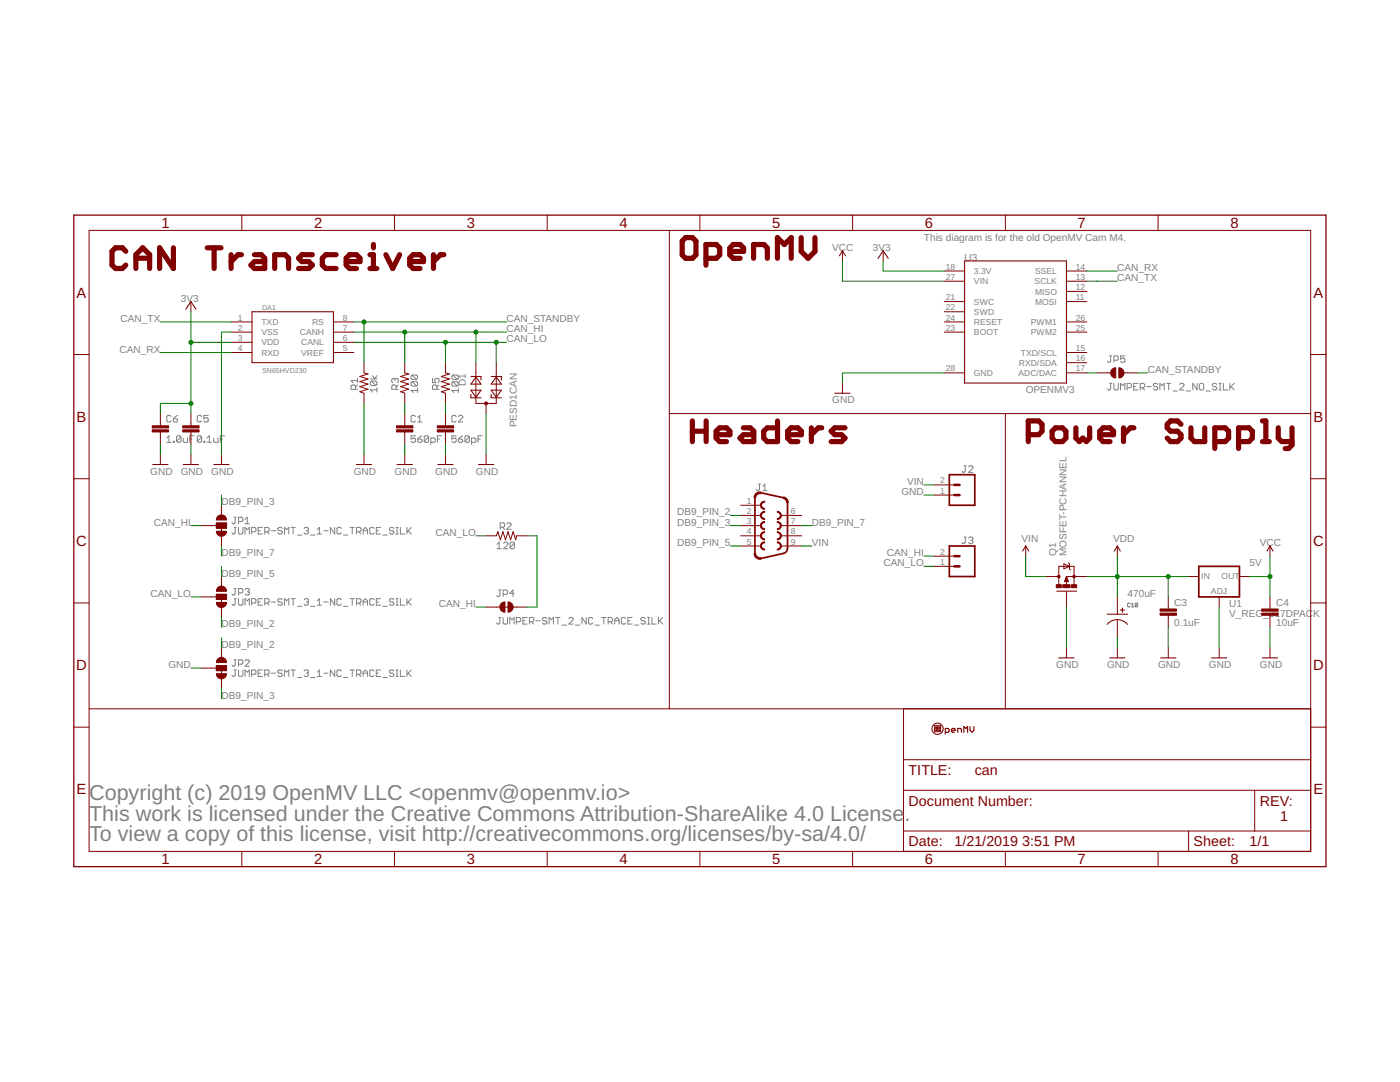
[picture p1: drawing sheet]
<svg xmlns="http://www.w3.org/2000/svg" width="279mm" height="216mm" viewBox="0 0 279 216" stroke-linecap="round" stroke-linejoin="round" font-family="sans-serif">
<g fill="none" stroke="#808080" stroke-width=".2">
<path d="M70.9 77.7v-.7l-.2-.2h-.4l-.2 .2v.7h1.3M71.4 76.8l-.5 .5M71.4 75.9h-1.3l.4 .5M71.4 75.5v.9M73.9 75.6h1.3M74.1 76.1h.9l.2 .2v.4l-.2 .2M74.1 76.1l-.2 .2v.4l.2 .2h.9M74.1 76.1l.9 .8M74.4 75l.4 .6 .4-.6M75.2 77.8h-1.3l.5 .4M75.2 77.4v.8M78.8 75.7l-.2-.2h-.2l-.2 .2v.5l.2 .2"/>
<path d="M78.8 75.7l.3-.2h.2l.2 .2v.5l-.2 .2M78.8 75.7v.2M79.1 77.7v-.7l-.3-.2h-.4l-.2 .2v.7h1.3M79.5 76.8l-.4 .5M82.3 74.8l-.3 .3v.4l.3 .2h.8M82.3 76.2l-.3 .2v.4l.3 .2h.8M82.3 74.8h.8l.2 .3v.4l-.2 .2M82.3 76.2h.8l.2 .2v.4l-.2 .2M82.3 76.2l.8 .8M82.3 74.8l.8 .9M83.3 77.9h-1.3l.5 .4M83.3 77.5v.8"/>
<path d="M86.3 75.5v.9h.7l-.3-.5 .3-.4h.4l.2 .2v.5l-.2 .2M87.2 77.7v-.7l-.2-.2h-.5l-.2 .2v.7h1.3M87.6 76.8l-.4 .5M90.4 74.8l-.2 .3v.4l.2 .2h.8M90.4 76.2l-.2 .2v.4l.2 .2h.8M90.4 76.2h.8l.3 .2v.4l-.3 .2M90.4 74.8h.8l.3 .3v.4l-.3 .2M90.4 76.2l.8 .8M90.4 74.8l.8 .9M91.5 77.9h-1.3l.4 .4M91.5 77.5v.8M221.4 76.5h.5"/>
<path d="M221.4 71h.5M221.7 76.5v1.1l-.3 .2h-.2l-.2-.2M221.7 71v1.1l-.3 .2-.4-.2M222.3 76.5v1.1l.2 .2h.5l.2-.2v-1.1M222.3 71.9h.7l.2-.2v-.5l-.2-.2h-.7v1.3M223.6 77.8v-1.3l.5 .4 .4-.4v1.3M224.5 71h-.9v.7l.7-.3 .2 .3v.4l-.2 .2h-.4l-.3-.2M224.9 77.4h.7l.2-.2v-.5l-.2-.2h-.7v1.3M226.3 77.2h.4M227.1 76.5h-.8v1.3h.8M227.6 77.4h.6l.2-.2v-.5l-.2-.2h-.6v1.3M228 77.4l.4 .4"/>
<path d="M228.9 77.2h.8M231.1 76.7l-.3-.2h-.4l-.2 .2v.2l.2 .3h.4l.3 .2v.2l-.3 .2h-.4l-.2-.2M231.5 77.8v-1.3l.4 .4 .4-.4v1.3M232.8 76.5h.9M233.2 76.5v1.3M234.1 78h.9M235.4 76.7l.2-.2h.5l.2 .2v.2l-.9 .9h.9M236.7 78h.9M238.9 76.5v1.3l-.9-1.3v1.3M239.4 76.7l.2-.2h.4l.2 .2v.9l-.2 .2h-.4l-.2-.2zM240.7 78h.8M242.8 76.7l-.2-.2h-.4l-.2 .2v.2l.2 .3h.4l.2 .2-.2 .4h-.4l-.2-.2"/>
<path d="M243.3 77.8h.4M243.3 76.5h.4M243.5 76.5v1.3M244.2 76.5v1.3h.8M245.4 76.5v1.3M245.7 77.2l.6 .6M246.3 76.5l-.9 .9M33.3 88.3h.8M33.3 87.4l.4-.4v1.3M34.1 83.1l-.2-.2h-.4l-.2 .2v.9l.2 .2h.4l.2-.2M34.6 88.1h.2v.2h-.2zM34.6 83.5h.6l.3 .3v.2l-.3 .2h-.4l-.2-.2z"/>
<path d="M35.5 82.9l-.9 .6M36.1 87.2l-.2-.2h-.4l-.3 .2v.9M36.1 87.2v.9l-.2 .2h-.4l-.3-.2M36.1 87.2l-.9 .9M36.6 87.4v.7l.2 .2h.6v-.9M37.9 87.6h.4M38.7 87h-.8v1.3M40.2 87.2l-.2-.2h-.4l-.2 .2v.9M40.2 87.2v.9l-.2 .2h-.4l-.2-.2M40.2 83.1l-.2-.2h-.4l-.2 .2v.9l.2 .2h.4l.2-.2M40.2 87.2l-.8 .9M40.7 88.1h.2v.2h-.2z"/>
<path d="M41.3 88.3h.9M41.3 87.4l.5-.4v1.3M41.6 82.9h-.9v.6l.6-.2 .3 .2v.5l-.3 .2h-.4l-.2-.2M42.7 87.4v.7l.2 .2h.6v-.9M44 87.6h.4M44.8 87h-.8v1.3M82.9 87h-.9v.6l.7-.2 .2 .2v.5l-.2 .2h-.4l-.3-.2M82.9 83.1l-.2-.2h-.4l-.3 .2v.9l.3 .2h.4l.2-.2M83.4 87.6h.6l.2 .2v.3l-.2 .2h-.4l-.2-.2zM83.4 84.2h.8M83.4 83.3l.4-.4v1.3M84.2 87l-.8 .6"/>
<path d="M85.5 87.2l-.2-.2h-.4l-.2 .2v.9M85.5 87.2v.9l-.2 .2h-.4l-.2-.2M85.5 87.2l-.8 .9M86 88.3h.6l.2-.2v-.5l-.2-.2h-.6v1.3M87.3 87.6h.4M88.2 87h-.9v1.3M91 87h-.8v.6l.6-.2 .2 .2v.5l-.2 .2h-.4l-.2-.2M91 83.1l-.2-.2h-.4l-.2 .2v.9l.2 .2h.4l.2-.2M91.5 87.6h.6l.3 .2v.3l-.3 .2h-.4l-.2-.2zM91.5 83.1l.2-.2h.4l.3 .2v.2l-.9 .9h.9M92.4 87l-.9 .6M93.7 87.2l-.3-.2h-.4l-.2 .2v.9"/>
<path d="M93.7 87.2v.9l-.3 .2h-.4l-.2-.2M93.7 87.2l-.9 .9M94.1 88.3h.6l.3-.2v-.5l-.3-.2h-.6v1.3M95.4 87.6h.4M96.3 87h-.9v1.3M151.3 96.6h.5M151.6 96.6v1.1l-.3 .2h-.2l-.2-.2M152.2 97.9h.9M152.2 97l.5-.4v1.3M192.4 92.9h.4M192.6 92.9v1.1l-.2 .3-.4-.3M193.3 93.2l.2-.3h.5l.2 .3v.2l-.9 .9h.9"/>
<path d="M46.7 105.2h.5M46.7 119.5h.5M46.7 103.2h.5M46.7 117.4h.5M46.9 105.2v1.1l-.2 .3h-.2l-.2-.3M46.9 103.2v1.1l-.2 .2h-.2l-.2-.2M46.9 117.4v1.1l-.2 .2-.4-.2M46.9 119.5v1l-.2 .3-.4-.3M47.6 105.2v1.1l.2 .3h.4l.3-.3v-1.1M47.6 104.1h.6l.3-.2v-.5l-.3-.2h-.6v1.3M47.6 118.3h.6l.3-.2v-.5l-.3-.2h-.6v1.3M47.6 119.5v1l.2 .3h.4l.3-.3v-1"/>
<path d="M48.9 106.6v-1.4l.4 .5 .5-.5v1.4M48.9 117.6l.2-.2h.5l.2 .2-.2 .5M48.9 104.5h.9M48.9 103.7l.4-.5v1.3M49.3 118.1h.3M49.6 118.1l.2 .2-.2 .4h-.5l-.2-.2M50.2 106.1h.7l.2-.2v-.4l-.2-.3h-.7v1.4M51.5 105.9h.5M52.4 105.2h-.9v1.4h.9M52.4 119.5h-.9v1.3h.9M52.8 106.1h.7l.2-.2v-.4l-.2-.3h-.7v1.4M53.3 106.1l.4 .5"/>
<path d="M54.1 105.9h.9M56.3 105.5l-.2-.3h-.4l-.2 .3v.2l.2 .2h.4l.2 .2-.2 .5h-.4l-.2-.3M56.3 119.7l-.2-.2h-.4l-.2 .2 .2 .4h.4l.2 .2-.2 .5h-.4l-.2-.3M56.8 106.6v-1.4l.4 .5 .4-.5v1.4M58.1 105.2h.8M58.1 119.5h.8M58.5 105.2v1.4M58.5 119.5v1.3M59.4 106.8h.8M60.7 105.5l.2-.3h.4l.3 .3v.2l-.3 .2M60.7 119.7l.2-.2h.4l.3 .2-.3 .4M61.1 105.9h.2"/>
<path d="M61.3 105.9l.3 .2-.3 .5h-.4l-.2-.3M62 106.8h.9M63.3 106.6h.9M63.3 105.7l.4-.5v1.4M63.3 119.9l.4-.4v1.3M64.6 105.9h.9M66.8 105.2v1.4l-.9-1.4v1.4M66.8 119.5v1.3l-.9-1.3v1.3M68.1 105.5l-.2-.3h-.4l-.3 .3v.8l.3 .3h.4l.2-.3M68.1 119.7l-.2-.2h-.4l-.3 .2v.8l.3 .3h.4l.2-.3M68.5 106.8h.9M69.8 105.2h.9"/>
<path d="M69.8 119.5h.9M70.3 105.2v1.4M70.3 119.5v1.3M71.2 106.1h.6l.2-.2v-.4l-.2-.3h-.6v1.4M71.6 106.1l.4 .5M72.5 105.9h.8M72.5 106.6v-.9l.4-.5 .4 .5v.9M74.7 105.5l-.3-.3h-.4l-.2 .3v.8l.2 .3h.4l.3-.3M74.7 119.7l-.3-.2h-.4l-.2 .2v.8l.2 .3h.4l.3-.3M75.1 105.9h.4M76 105.2h-.9v1.4h.9M76 119.5h-.9v1.3h.9"/>
<path d="M76.4 106.8h.9M78.6 105.5l-.2-.3h-.5l-.2 .3v.2l.2 .2h.5l.2 .2-.2 .5h-.5l-.2-.3M78.6 119.7l-.2-.2h-.5l-.2 .2 .2 .4h.5l.2 .2v.2l-.2 .3h-.5l-.2-.3M79 106.6h.5M79 105.2h.5M79 119.5h.5M79.2 105.2v1.4M79.2 119.5v1.3M79.9 105.2v1.4h.9M79.9 119.5v1.3h.9M81.2 105.2v1.4M81.2 119.5v1.3"/>
<path d="M81.4 105.9l.7 .7M82.1 105.2l-.9 .9M82.1 119.5l-.9 .8M99.2 108.6l.4-.4v1.3M99.2 109.5h.9M99.5 117.7h.5M99.8 117.7v1.1l-.3 .2-.4-.2M99.8 105.2h.7l.2-.2v-.5l-.2-.2h-.7v1.3M100.3 105.2l.4 .4M100.4 118.6h.7l.2-.2v-.4l-.2-.3h-.7v1.3M100.5 108.4l.2-.2h.4l.2 .2v.2l-.8 .9h.8M101.1 104.5l.3-.2h.4l.2 .2v.3l-.9 .8h.9"/>
<path d="M102.6 118.4h-.9l.7-.7v1.3M102.7 108.4v.9l-.3 .2h-.4l-.2-.2M102.7 108.4l-.3-.2h-.4l-.2 .2v.9M102.7 108.4l-.9 .9M192.4 107.2h.4M192.6 107.2v1l-.2 .3h-.2l-.2-.3M193.3 107.4l.2-.2h.5l.2 .2v.2l-.2 .2M193.7 107.8h.3M194 107.8l.2 .2-.2 .5h-.5l-.2-.3M46.7 133.7h.5M46.7 131.7h.5M46.9 131.7v1l-.2 .2-.4-.2"/>
<path d="M46.9 133.7v1.1l-.2 .2-.4-.2M47.6 132.5h.6l.3-.2v-.4l-.3-.2h-.6v1.2M47.6 133.7v1.1l.2 .2h.4l.3-.2v-1.1M48.9 120.8v-1.3l.4 .4 .5-.4v1.3M48.9 135v-1.3l.4 .4 .5-.4v1.3M48.9 131.9l.2-.2h.5l.2 .2v.2l-.9 .8h.9M50.2 120.3h.7l.2-.2v-.4l-.2-.2h-.7v1.3M50.2 134.6h.7l.2-.3v-.4l-.2-.2h-.7v1.3M51.5 134.3h.5M51.5 120.1h.5M52.4 133.7h-.9v1.3h.9M52.8 120.3h.7l.2-.2v-.4l-.2-.2h-.7v1.3"/>
<path d="M52.8 134.6h.7l.2-.3v-.4l-.2-.2h-.7v1.3M53.3 134.6l.4 .4M53.3 120.3l.4 .5M54.1 134.3h.9M54.1 120.1h.9M56.3 133.9l-.2-.2h-.4l-.2 .2 .2 .4h.4l.2 .3-.2 .4h-.4l-.2-.2M56.8 120.8v-1.3l.4 .4 .4-.4v1.3M56.8 135v-1.3l.4 .4 .4-.4v1.3M58.1 133.7h.8M58.5 133.7v1.3M59.4 135.2h.8M59.4 121h.8"/>
<path d="M60.7 133.9l.2-.2h.4l.3 .2-.3 .4M61.1 134.3h.2M61.1 120.1h.2M61.3 120.1l.3 .2-.3 .5h-.4l-.2-.3M61.3 134.3l.3 .3-.3 .4h-.4l-.2-.2M62 135.2h.9M62 121h.9M63.3 134.1l.4-.4v1.3M63.3 135h.9M63.3 120.8h.9M64.6 134.3h.9M64.6 120.1h.9"/>
<path d="M66.8 133.7v1.3l-.9-1.3v1.3M68.1 133.9l-.2-.2h-.4l-.3 .2v.9l.3 .2h.4l.2-.2M68.5 135.2h.9M68.5 121h.9M69.8 133.7h.9M70.3 133.7v1.3M71.2 120.3h.6l.2-.2v-.4l-.2-.2h-.6v1.3M71.2 134.6h.6l.2-.3v-.4l-.2-.2h-.6v1.3M71.6 134.6l.4 .4M71.6 120.3l.4 .5M72.5 120.8v-.9l.4-.4 .4 .4v.9M72.5 135v-.9l.4-.4 .4 .4v.9"/>
<path d="M72.5 134.3h.8M72.5 120.1h.8M74.7 133.9l-.3-.2h-.4l-.2 .2v.9l.2 .2h.4l.3-.2M75.1 134.3h.4M75.1 120.1h.4M76 133.7h-.9v1.3h.9M76.4 135.2h.9M76.4 121h.9M78.6 133.9l-.2-.2h-.5l-.2 .2 .2 .4h.5l.2 .3v.2l-.2 .2h-.5l-.2-.2M79 135h.5M79 133.7h.5M79 120.8h.5"/>
<path d="M79.2 133.7v1.3M79.9 133.7v1.3h.9M81.2 133.7v1.3M81.4 134.3l.7 .7M81.4 120.1l.7 .7M82.1 133.7l-.9 .9M99.5 123.2h.5M99.8 123.2v1.1l-.3 .2-.4-.2M100.4 123.2v1.1l.2 .2h.5l.2-.2v-1.1M101.7 124.5v-1.3l.5 .5 .4-.5v1.3M103 124.1h.7l.2-.2v-.5l-.2-.2h-.7v1.3M104.4 123.9h.4"/>
<path d="M105.2 123.2h-.8v1.3h.8M105.7 124.1h.6l.2-.2v-.5l-.2-.2h-.6v1.3M106.1 124.1l.4 .4M107 123.9h.8M109.1 123.4l-.2-.2h-.4l-.2 .5 .2 .2h.4l.2 .2v.2l-.2 .2h-.4l-.2-.2M109.6 124.5v-1.3l.4 .5 .4-.5v1.3M110.9 123.2h.9M111.3 123.2v1.3M112.2 124.7h.9M113.5 123.4l.2-.2h.5l.2 .2v.3l-.9 .8h.9M114.8 124.7h.9M117 123.2v1.3l-.9-1.3v1.3"/>
<path d="M118.3 123.4l-.2-.2h-.4l-.2 .2v.9l.2 .2h.4l.2-.2M118.7 124.7h.9M120.1 123.2h.8M120.5 123.2v1.3M121.4 124.1h.6l.2-.2v-.5l-.2-.2h-.6v1.3M121.8 124.1l.4 .4M122.7 123.9h.8M122.7 124.5v-.8l.4-.5 .4 .5v.8M124.9 123.4l-.2-.2h-.5l-.2 .2v.9l.2 .2h.5l.2-.2M125.3 123.9h.4M126.2 123.2h-.9v1.3h.9M126.6 124.7h.9"/>
<path d="M128.8 123.4l-.2-.2h-.5l-.2 .5 .2 .2h.5l.2 .2v.2l-.2 .2h-.5l-.2-.2M129.2 124.5h.5M129.2 123.2h.5M129.5 123.2v1.3M130.1 123.2v1.3h.9M131.4 123.2v1.3M131.6 123.9l.7 .6M132.3 123.2l-.9 .9M225.6 120.5l-.2-.1-.4 .1 .2 .6 .4-.1M225.8 121.1h.5M225.8 120.6l.2-.2v.7M227 120.5l-.1-.1-.4 .1v.5"/>
<path d="M227 120.5l-.1 .6-.4-.1M227 120.5l-.5 .5"/>
</g>
<g fill="none" stroke="#800000" stroke-width=".2">
<path d="M17.8 46h243.8v123.9h-243.8zM48.3 42.9v3.1M78.7 42.9v3.1M109.2 42.9v3.1M133.6 46v95.4M139.7 42.9v3.1M168.1 50v2.1M170.2 42.9v3.1M176.3 50v2.1M188.4 56.1h4.1M188.4 54.1h4.1M200.6 42.9v3.1"/>
<path d="M212.8 56.1h4.1M212.8 58.1h4.1M212.8 54.1h4.1M231.1 42.9v3.1M14.7 70.7h3.1M38.1 60.2v2M46.2 64.2h4.1M46.2 66.3h4.1M46.2 70.3h4.1M46.2 68.3h4.1M66.5 64.2h4.1M66.5 66.3h4.1"/>
<path d="M66.5 70.3h4.1M66.5 68.3h4.1M72.6 72.4v2l.8 .2-1.6 .5 1.6 .5-1.6 .5 1.6 .5-1.6 .6 1.6 .5-1.6 .5 .8 .3v2M80.8 72.4v2l.8 .2-1.7 .5 1.7 .5-1.7 .5 1.7 .5-1.7 .6 1.7 .5-1.7 .5 .9 .3v2M88.9 72.4v2l.8 .2-1.6 .5 1.6 .5-1.6 .5 1.6 .5-1.6 .6 1.6 .5-1.6 .5 .8 .3v2M95 72.4v8.1h4v-8.1M168.1 76.4v2.1M188.4 74.4h4.1M188.4 60.2h4.1M188.4 64.2h4.1M188.4 66.3h4.1M188.4 62.2h4.1"/>
<path d="M212.8 74.4h4.1M212.8 60.2h4.1M212.8 64.2h4.1M212.8 66.3h4.1M212.8 70.3h4.1M212.8 72.4h4.1M218.9 74.4h2.8M224.3 74.4h2.8M261.6 70.7h3M14.7 95.5h3.1M32 82.5v2.5M32 86.2v2.4"/>
<path d="M32 90.7v2M38.1 82.5v2.5M38.1 86.2v2.4M38.1 90.7v2M44.2 90.7v2M72.6 90.7v2M80.8 82.5v2.5M80.8 86.2v2.4M80.8 90.7v2M88.9 82.5v2.5M88.9 86.2v2.4M88.9 90.7v2"/>
<path d="M97 80.5v2M97 90.7v2M133.6 82.5h128M186.4 98.8h4.1M186.4 96.8h4.1M200.6 82.5v58.9M261.6 95.5h3M40.1 104.9h3.1M40.1 119.1h3.1M43.2 104.4h2v1h-2zM43.2 118.6h2v1h-2zM44.2 100.8v2"/>
<path d="M44.2 106.9v2M44.2 115v2.1M97 106.9h2l.4-.8 .5 1.6 .5-1.6 .5 1.6 .5-1.6 .5 1.6 .5-1.6 .5 1.6 .2-.8h2M147.8 100.8h4.1M147.8 102.8h4.1M147.8 104.9h4.1M147.8 106.9h4.1M147.8 108.9h4.1M155.9 102.8h4.1M155.9 104.9h4.1M155.9 106.9h4.1M155.9 108.9h4.1"/>
<path d="M186.4 113h4.1M186.4 111h4.1M204.7 108.9v2.1M208.8 115h2.5M211.3 116.6v-3.6h3.1v3.6M212.3 112.5l1.1 .5-1.1 .5zM212.8 115h4.1M212.8 115l.4 1.1h-.8zM212.8 116v.6M212.8 118.1v3M213.2 112.3l.2 .2v1l.2 .2M223 108.9v2.1"/>
<path d="M223 119.1v3.5M233.2 119.1v2.4M237.2 115h2M243.3 119.1v2M247.4 115h2M253.4 108.9v2.1M253.4 119.1v2.4M14.7 120.3h3.1M40.1 133.3h3.1M43.2 132.8h2v1h-2zM44.2 121.1v2.1M44.2 129.3v2"/>
<path d="M44.2 135.3v2.1M97 121.1h2.8M102.4 121.1h2.7M212.8 129.3v2M223 123.8v3.4M223 129.3v2M233.2 122.7v2.5M233.2 129.3v2M243.3 129.3v2M253.4 122.7v2.5M253.4 129.3v2M261.6 120.3h3"/>
<path d="M14.7 145.1h3.1M17.8 141.4h243.8M180.3 157.7h81.3M180.3 141.4v28.5M180.3 151.6h81.3M186.5 144.8h1.2v1.2h-1.2zM250.4 157.7v8.1M261.6 145.1h3M48.3 169.9v3M78.7 169.9v3M109.2 169.9v3M139.7 169.9v3"/>
<path d="M170.2 169.9v3M180.3 165.8h81.3M200.6 169.9v3M231.1 169.9v3M237.2 165.8v4.1"/>
</g>
<g fill="none" stroke="#800000" stroke-width="1">
<path d="M25.1 50.1l-.7-.7h-1.3l-.7 .7v2.8l.7 .7h1.3l.7-.7M27.1 51.5h2.8M27.1 53.6v-2.8l1.4-1.4 1.4 1.4v2.8M34.6 49.4v4.2l-2.7-4.2v4.2M41.4 49.4h2.7M42.7 49.4v4.2M46.1 50.8v2.8M48.2 50.8h-.7l-1.4 1.4M50.8 50.8h1.4l.6 .7v2.1h-2l-.7-.7 .7-.7h2M54.8 53.6v-2.8h2.1l.7 .7v2.1M62.3 50.8h-2l-.7 .7 .7 .7h1.3l.7 .7-.7 .7h-2M67.1 50.8h-2.1l-.7 .7v1.4l.7 .7h2.1"/>
<path d="M69.1 52.2h2.7v-.7l-.7-.7h-1.3l-.7 .7v1.4l.7 .7h1.3M73.8 53.6h1.4M73.8 50.8h.7v2.8M74.5 48.8v.6M77 50.8l1.4 2.8 1.4-2.8M81.8 52.2h2.7v-.7l-.7-.7h-1.4l-.6 .7v1.4l.6 .7h1.4M86.5 50.8v2.8M88.6 50.8h-.7l-1.4 1.4M136.8 47.4h1.4l.7 .7v2.8l-.7 .6h-1.4l-.7-.6v-2.8zM140.9 51.5h2.1l.6-.6v-1.4l-.6-.7h-2.1v4.1M145.6 50.2h2.8v-.7l-.7-.7h-1.4l-.7 .7v1.4l.7 .6h1.4M150.4 51.5v-2.7h2.1l.6 .7v2"/>
<path d="M155.2 51.5v-4.1l1.3 1.4 1.4-1.4v4.1M159.9 47.4v2.8l1.4 1.3 1.3-1.3v-2.8M138.2 84v4.1M138.2 86h2.7M140.9 84v4.1M142.9 86.7h2.8v-.7l-.7-.6h-1.4l-.7 .6v1.4l.7 .7h1.4M148.4 85.4h1.3l.7 .6v2.1h-2l-.7-.7 .7-.7h2M155.2 84v4.1h-2.1l-.7-.7v-1.4l.7-.6h2.1M157.2 86.7h2.7v-.7l-.7-.6h-1.3l-.7 .6v1.4l.7 .7h1.3M161.9 85.4v2.7M164 85.4h-.7l-1.4 1.3M168.6 85.4h-2l-.7 .6 .7 .7h1.4l.6 .7-.6 .7h-2.1"/>
<path d="M205.2 86.7h2.1l.7-.7v-1.3l-.7-.7h-2.1v4.1M210 86l.7-.6h1.3l.7 .6v1.4l-.7 .7h-1.3l-.7-.7zM214.7 85.4v2l.7 .7 .7-.7 .7 .7 .7-.7v-2M219.5 86.7h2.7v-.7l-.7-.6h-1.3l-.7 .6v1.4l.7 .7h1.3M224.2 85.4v2.7M226.3 85.4h-.7l-1.4 1.3M235.7 84.7l-.7-.7h-1.4l-.7 .7v.7l.7 .6h1.4l.7 .7v.7l-.7 .7h-1.4l-.7-.7M237.7 85.4v2l.7 .7h2v-2.7M242.4 88.1h2.1l.7-.7v-1.4l-.7-.6h-2.1v4.1M247.2 88.1h2.1l.6-.7v-1.4l-.6-.6h-2.1v4.1M251.9 88.1h1.4M251.9 84h.7v4.1"/>
<path d="M255.1 85.4v2l.7 .7h2.1M257.9 85.4v3.4l-.7 .7h-.7"/>
</g>
<path d="M14.7 42.9h249.9v130h-249.9zM212.8 115.7v.3h-.2l.2-.8 .2 .8" fill="none" stroke="#800000" stroke-width=".25"/>
<g fill="none" stroke="#800000" stroke-width=".21">
<path d="M167.5 51.1l.6-1.1 .6 1.1M175.2 51.6l1.1-1.6 1 1.6M192.5 52.1h20.3v24.3h-20.3zM37.1 61.7l1-1.5 1 1.5M50.3 62.2h16.2v10.2h-16.2zM94 77.9h2l-1 1.4zM94 78.7v.7h2M94 75.1h2v.7M95 75.2l1 1.4h-2zM98 77.9h2.1l-1.1 1.4zM98 78.7v.7h2.1M98 75.1h2.1v.7"/>
<path d="M99 75.2l1.1 1.4h-2.1zM166.6 78.5h3.1M30.5 92.7h3M36.6 92.7h3M42.7 92.7h3M71.1 92.7h3.1M79.2 92.7h3.1M87.4 92.7h3M95.5 92.7h3M44.2 104.9v2M44.2 119.1v2M204.1 110l.6-1.1 .6 1.1"/>
<path d="M210.9 118h4M222.4 110l.6-1.1 .6 1.1M252.9 110l.5-1.1 .7 1.1M44.2 133.3v2M100.5 121.1h1.4M211.3 131.3h3.1M221 124.6a2.64 2.64 0 0 1 4 0M221 122.6h4M221.5 131.3h3M223.6 121.7h.8M224 121.3v.9M231.6 131.3h3.1"/>
<path d="M241.8 131.3h3M251.9 131.3h3.1"/>
<circle cx="187.1" cy="145.4" r="1.12"/>
</g>
<g fill="#800000" stroke="#800000" stroke-width=".2">
<path d="M187.1 145l.1 .2z" fill-rule="evenodd"/>
<path d="M187.4 145.4l.1 .1z" fill-rule="evenodd"/>
<path d="M187.1 145.4l.1 .1z" fill-rule="evenodd"/>
<path d="M186.8 145.4l.1 .1z" fill-rule="evenodd"/>
<path d="M187.1 145.6l.1 .2z" fill-rule="evenodd"/>
<path d="M152 102.2l.5-.2h.1v.2a.61 .61 0 0 0-.6 .6 .61 .61 0 0 0 .6 .7v.2a.81 .81 0 0 1-.8-.6 .81 .81 0 0 1 .2-.9z" fill-rule="evenodd"/>
<path d="M155.1 102a.81 .81 0 0 1 .8 .8 .81 .81 0 0 1-.8 .9v-.2a.61 .61 0 0 0 .6-.7 .61 .61 0 0 0-.6-.6z" fill-rule="evenodd"/>
<path d="M152 100.2l.5-.2h.1v.2a.61 .61 0 0 0-.6 .6 .61 .61 0 0 0 .6 .6v.2a.81 .81 0 0 1-.8-.5 .81 .81 0 0 1 .2-.9z" fill-rule="evenodd"/>
<path d="M155.1 106.1a.81 .81 0 0 1 .8 .8 .81 .81 0 0 1-.8 .8v-.2a.61 .61 0 0 0 .6-.6 .61 .61 0 0 0-.6-.6z" fill-rule="evenodd"/>
<path d="M152 104.3l.5-.2h.1v.2a.61 .61 0 0 0-.6 .6 .61 .61 0 0 0 .6 .6v.2a.81 .81 0 0 1-.8-.5 .81 .81 0 0 1 .2-.9z" fill-rule="evenodd"/>
<path d="M155.1 104.1a.81 .81 0 0 1 .8 .8 .81 .81 0 0 1-.8 .8v-.2a.61 .61 0 0 0 .6-.6 .61 .61 0 0 0-.6-.6z" fill-rule="evenodd"/>
<path d="M152 106.3l.6-.2v.2a.61 .61 0 0 0-.6 .6 .61 .61 0 0 0 .6 .6v.2a.82 .82 0 0 1-.8-.5 .82 .82 0 0 1 .2-.9z" fill-rule="evenodd"/>
<path d="M155.1 108.1a.81 .81 0 0 1 .8 .8 .81 .81 0 0 1-.8 .8v-.1a.61 .61 0 0 0 .6-.7 .61 .61 0 0 0-.6-.6z" fill-rule="evenodd"/>
<path d="M152 108.3l.6-.2v.2a.61 .61 0 0 0-.6 .6 .61 .61 0 0 0 .6 .7v.1a.82 .82 0 0 1-.8-.5 .82 .82 0 0 1 .2-.9z" fill-rule="evenodd"/>
<path d="M150.9 98.4l.6-.2h.4l-.1 .3-.4 .1a.8 .8 0 0 0-.6 .7h-.3v-.1z" fill-rule="evenodd"/>
<path d="M156.4 99.2l.7 .5 .2 .6h-.3l-.1-.4-.6-.4z" fill-rule="evenodd"/>
<path d="M150.5 110.4h.3l.3 .7 .7 .2 .1 .3a1.16 1.16 0 0 1-1.4-1.2z" fill-rule="evenodd"/>
<path d="M43.2 106h2a1.02 1.02 0 0 1-1 1 1.02 1.02 0 0 1-1-1z" fill-rule="evenodd"/>
<path d="M43.4 103.1a1.03 1.03 0 0 1 1.1-.3 1.03 1.03 0 0 1 .7 1h-2z" fill-rule="evenodd"/>
<path d="M43.2 134.4h2a1.02 1.02 0 0 1-1 1.1 1.02 1.02 0 0 1-1-1.1z" fill-rule="evenodd"/>
<path d="M43.4 131.5a1.02 1.02 0 0 1 1.1-.3 1.02 1.02 0 0 1 .7 1h-2z" fill-rule="evenodd"/>
<path d="M43.2 120.2h2a1.02 1.02 0 0 1-1 1 1.02 1.02 0 0 1-1-1z" fill-rule="evenodd"/>
<path d="M43.4 117.3a1.02 1.02 0 0 1 1.1-.3 1.02 1.02 0 0 1 .7 1h-2z" fill-rule="evenodd"/>
<path d="M101.4 120.1l.6 .2 .3 .4 .1 .4h-1z" fill-rule="evenodd"/>
<path d="M101.4 121.1h1l-.1 .4-.3 .4-.6 .3z" fill-rule="evenodd"/>
<path d="M100.1 120.4l.7-.3v2.1a1.02 1.02 0 0 1-1-.7 1.02 1.02 0 0 1 .3-1.1z" fill-rule="evenodd"/>
<path d="M223.3 73.4a1.02 1.02 0 0 1 1 1 1.02 1.02 0 0 1-1 1z" fill-rule="evenodd"/>
<path d="M222 73.6l.7-.2v2a1.01 1.01 0 0 1-1-.6 1.01 1.01 0 0 1 .3-1.2z" fill-rule="evenodd"/>
<circle cx="186.8" cy="145.1" r=".09"/>
<circle cx="187.4" cy="145.1" r=".09"/>
<circle cx="186.8" cy="145.7" r=".09"/>
<circle cx="187.4" cy="145.7" r=".09"/>
<circle cx="214.4" cy="115" r=".27"/>
<circle cx="211.3" cy="115" r=".27"/>
<circle cx="97" cy="80.5" r=".3"/>
</g>
<path d="M188.7 146.1h.5l.2-.2v-.4l-.2-.1h-.5v1.1M189.9 145.7h.7l-.1-.3h-.4l-.2 .1v.4l.2 .2h.4M191.1 146.1v-.7h.6l.2 .1v.6M192.4 146.1v-1.1l.3 .4 .4-.4v1.1M193.6 145v.7l.4 .4 .4-.4v-.7" fill="none" stroke="#800000" stroke-width=".23"/>
<g fill="#800000" stroke="#800000" stroke-width=".2">
<path d="M231.5 122.3h3.3v.5h-3.3z"/>
<path d="M231.5 121.5h3.3v.4h-3.3z"/>
<path d="M251.8 122.3h3.3v.5h-3.3z"/>
<path d="M251.8 121.5h3.3v.4h-3.3z"/>
<path d="M213.8 116.7h1.1v.6h-1.1z"/>
<path d="M210.8 116.7h1v.6h-1z"/>
<path d="M212.1 116.7h1.5v.6h-1.5z"/>
<path d="M79.1 85.8h3.3v.4h-3.3z"/>
<path d="M79.1 85h3.3v.4h-3.3z"/>
<path d="M87.3 85.8h3.2v.4h-3.2z"/>
<path d="M87.3 85h3.2v.4h-3.2z"/>
<path d="M36.5 85.8h3.2v.4h-3.2z"/>
<path d="M36.5 85h3.2v.4h-3.2z"/>
<path d="M30.4 85.8h3.2v.4h-3.2z"/>
<path d="M30.4 85h3.2v.4h-3.2z"/>
<path d="M43.2 104.4h2v1h-2z"/>
<path d="M43.2 132.8h2v1h-2z"/>
<path d="M43.2 118.6h2v1h-2z"/>
</g>
<path d="M150.7 99.3v11.1M151.9 98.3l4.5 1M189.5 94.7h5v6.1h-5zM157.2 100.3v9.2l-.2 .5-.6 .4-4.5 1M189.5 108.9h5v6.1h-5zM239.2 113h8.2v6.1h-8.2z" fill="none" stroke="#800000" stroke-width=".34"/>
<path d="M190.5 96.8h1M190.5 98.8h1M190.5 111h1M190.5 113h1" fill="none" stroke="#800000" stroke-width=".51"/>
<g fill="none" stroke="#008000" stroke-width=".2">
<path d="M168.1 52.1v4h20.3M176.3 52.1v2h12.1M216.9 56.1h6.1M216.9 54.1h6.1M32 64.2h14.2M32 70.3h14.2M38.1 62.2v20.3M38.1 68.3h8.1M46.2 66.3h-2v24.4M70.6 66.3h30.5M70.6 68.3h30.5M70.6 64.2h30.5"/>
<path d="M72.6 64.2v8.2M80.8 66.3v6.1M88.9 68.3v4.1M95 66.3v6.1M99 68.3v4.1M188.4 74.4h-20.3v2M216.9 74.4h2M227.1 74.4h2M32 88.6v2.1M38.1 80.5h-6.1v2M38.1 88.6v2.1M44.2 98.8v2"/>
<path d="M72.6 80.5v10.2M80.8 80.5v2M80.8 88.6v2.1M88.9 80.5v2M88.9 88.6v2.1M97 82.5v8.2M184.4 98.8h2M184.4 96.8h2M38.1 104.9h2M38.1 119.1h2M44.2 108.9v2.1M44.2 113v2"/>
<path d="M95 106.9h2M105.1 106.9h2.1v14.2h-2.1M145.8 108.9h2M145.8 104.9h2M145.8 102.8h2M160 108.9h2M160 104.9h2M184.4 111h2M184.4 113h2M204.7 111v4h4.1M216.9 115h20.3M223 111v8.1"/>
<path d="M233.2 115v4.1M249.4 115h4M253.4 111v8.1M38.1 133.3h2M44.2 123.2v2M44.2 127.2v2.1M44.2 137.4v2M95 121.1h2M212.8 121.1v8.2M223 127.2v2.1M233.2 125.2v4.1M243.3 121.1v8.2"/>
<path d="M253.4 125.2v4.1"/>
</g>
<g fill="#008000" stroke="#008000" stroke-width=".2">
<circle cx="253.4" cy="115" r=".4"/>
<circle cx="38.1" cy="68.3" r=".4"/>
<circle cx="38.1" cy="80.5" r=".4"/>
<circle cx="223" cy="115" r=".4"/>
<circle cx="233.2" cy="115" r=".4"/>
<circle cx="80.8" cy="66.3" r=".4"/>
<circle cx="95" cy="66.3" r=".4"/>
<circle cx="88.9" cy="68.3" r=".4"/>
<circle cx="99" cy="68.3" r=".4"/>
<circle cx="72.6" cy="64.2" r=".4"/>
</g>
<g font-size="4.3" fill="#808080">
<text x="17.8" y="159.7">Copyright (c) 2019 OpenMV LLC &lt;openmv@openmv.io&gt;</text>
<text x="17.8" y="163.8">This work is licensed under the Creative Commons Attribution-ShareAlike 4.0 License</text>
<text x="17.8" y="167.9">To view a copy of this license, visit http://creativecommons.org/licenses/by-sa/4.0/</text>
<text x="180.5" y="163.8">.</text>
</g>
<g font-size="2.9" fill="#800000">
<text x="32.2" y="45.5">1</text>
<text x="62.7" y="45.5">2</text>
<text x="93.2" y="45.5">3</text>
<text x="123.6" y="45.5">4</text>
<text x="154.1" y="45.5">5</text>
<text x="184.6" y="45.5">6</text>
<text x="215.1" y="45.5">7</text>
<text x="245.5" y="45.5">8</text>
<text x="15.3" y="59.4">A</text>
<text x="262.1" y="59.4">A</text>
<text x="15.3" y="84.2">B</text>
<text x="262.1" y="84.2">B</text>
<text x="15.2" y="109">C</text>
<text x="262.1" y="109">C</text>
<text x="15.2" y="133.7">D</text>
<text x="262.1" y="133.7">D</text>
<text x="181.3" y="154.6">TITLE:</text>
<text x="194.5" y="154.6">can</text>
<text x="15.3" y="158.5">E</text>
<text x="181.3" y="160.7">Document Number:</text>
<text x="251.4" y="160.7">REV:</text>
<text x="262.1" y="158.5">E</text>
<text x="255.5" y="163.8">1</text>
<text x="32.2" y="172.4">1</text>
<text x="62.7" y="172.4">2</text>
<text x="93.2" y="172.4">3</text>
<text x="123.6" y="172.4">4</text>
<text x="154.1" y="172.4">5</text>
<text x="181.3" y="168.9">Date:</text>
<text x="184.6" y="172.4">6</text>
<text x="190.5" y="168.9">1/21/2019</text>
<text x="204" y="168.9">3:51 PM</text>
<text x="215.1" y="172.4">7</text>
<text x="238.2" y="168.9">Sheet:</text>
<text x="245.5" y="172.4">8</text>
<text x="249.4" y="168.9">1/1</text>
</g>
<g font-size="2" fill="#808080">
<text x="184.4" y="48">This diagram is for the old OpenMV Cam M4.</text>
<text x="166.1" y="50">VCC</text>
<text x="174.2" y="50">3V3</text>
<text x="192.5" y="52.1">U3</text>
<text x="223" y="56.1">CAN_TX</text>
<text x="223" y="54.1">CAN_RX</text>
<text x="24" y="64.2">CAN_TX</text>
<text x="36.1" y="60.2">3V</text>
<text x="38.5" y="60.2">3</text>
<text x="101.1" y="64.2">CAN_STANDBY</text>
<text x="23.8" y="70.3">CAN_RX</text>
<text x="101.1" y="66.3">CAN_HI</text>
<text x="101.1" y="68.3">CAN_LO</text>
<text x="93" y="77" transform="rotate(-90 93 77)">D1</text>
<text x="229.1" y="74.4">CAN_STANDBY</text>
<text x="166.1" y="80.5">GND</text>
<text x="204.7" y="78.5">OPENMV3</text>
<text x="103.1" y="85.2" transform="rotate(-90 103.1 85.2)">PESD1CAN</text>
<text x="30" y="94.7">GND</text>
<text x="36.1" y="94.7">GND</text>
<text x="42.2" y="94.7">GND</text>
<text x="70.6" y="94.7">GND</text>
<text x="78.7" y="94.7">GND</text>
<text x="86.9" y="94.7">GND</text>
<text x="95" y="94.7">GND</text>
<text x="44.2" y="100.8">DB9_PIN_3</text>
<text x="179.9" y="98.8">GND</text>
<text x="181" y="96.8">VIN</text>
<text x="30.7" y="104.9">CAN_HI</text>
<text x="86.9" y="106.9">CAN_LO</text>
<text x="135.2" y="104.9">DB9_PIN_3</text>
<text x="135.2" y="102.8">DB9_PIN_2</text>
<text x="162" y="104.9">DB9_PIN_7</text>
<text x="44.2" y="111">DB9_PIN_7</text>
<text x="135.2" y="108.9">DB9_PIN_5</text>
<text x="162" y="108.9">VIN</text>
<text x="176.3" y="113">CAN_LO</text>
<text x="177" y="111">CAN_HI</text>
<text x="203.9" y="108.1">VIN</text>
<text x="210.8" y="111" transform="rotate(-90 210.8 111)">Q1</text>
<text x="212.8" y="111" transform="rotate(-90 212.8 111)">MOSFET-PCHANNEL</text>
<text x="222.2" y="108.1">VDD</text>
<text x="249.4" y="113">5V</text>
<text x="251.4" y="108.9">VCC</text>
<text x="30" y="119.1">CAN_LO</text>
<text x="44.2" y="115">DB9_PIN_5</text>
<text x="225" y="119.1">470uF</text>
<text x="44.2" y="125.2">DB9_PIN_2</text>
<text x="87.6" y="121.1">CAN_HI</text>
<text x="234.4" y="124.9">0.1uF</text>
<text x="234.4" y="120.8">C3</text>
<text x="245.3" y="123.2">V_REG_317DPAC</text>
<text x="245.3" y="121.1">U1</text>
<text x="254.7" y="124.9">10uF</text>
<text x="254.7" y="120.8">C4</text>
<text x="262.1" y="123.2">K</text>
<text x="44.2" y="129.3">DB9_PIN_2</text>
<text x="33.6" y="133.3">GND</text>
<text x="210.8" y="133.3">GND</text>
<text x="221" y="133.3">GND</text>
<text x="231.1" y="133.3">GND</text>
<text x="241.3" y="133.3">GND</text>
<text x="251.4" y="133.3">GND</text>
<text x="44.2" y="139.4">DB9_PIN_3</text>
</g>
<g font-size="1.7" fill="#808080">
<text x="188.7" y="53.8">18</text>
<text x="214.7" y="53.8">14</text>
<text x="188.7" y="55.8">27</text>
<text x="188.7" y="59.9">21</text>
<text x="194.4" y="56.7">VIN</text>
<text x="194.4" y="54.7">3.3V</text>
<text x="206.5" y="56.7">SCLK</text>
<text x="206.6" y="58.8">MISO</text>
<text x="206.6" y="54.7">SSEL</text>
<text x="214.7" y="57.9">12</text>
<text x="214.7" y="59.9">11</text>
<text x="214.7" y="55.8">13</text>
<text x="47.5" y="64">1</text>
<text x="47.5" y="66">2</text>
<text x="52.2" y="64.9">TXD</text>
<text x="62.3" y="64.9">RS</text>
<text x="68.4" y="66">7</text>
<text x="68.4" y="64">8</text>
<text x="188.7" y="61.9">22</text>
<text x="188.7" y="64">24</text>
<text x="188.7" y="66">23</text>
<text x="194.4" y="60.8">SWC</text>
<text x="194.4" y="62.8">SWD</text>
<text x="194.4" y="64.9">RESET</text>
<text x="205.7" y="64.9">PWM1</text>
<text x="206.6" y="60.8">MOSI</text>
<text x="214.7" y="64">26</text>
<text x="214.7" y="66">25</text>
<text x="47.5" y="70.1">4</text>
<text x="47.5" y="68">3</text>
<text x="52.2" y="71">RXD</text>
<text x="52.2" y="68.9">VDD</text>
<text x="52.2" y="66.9">VSS</text>
<text x="59.8" y="66.9">CANH</text>
<text x="60.1" y="68.9">CANL</text>
<text x="60.1" y="71">VREF</text>
<text x="68.4" y="68">6</text>
<text x="68.4" y="70.1">5</text>
<text x="194.4" y="66.9">BOOT</text>
<text x="203.7" y="71">TXD/SCL</text>
<text x="205.7" y="66.9">PWM2</text>
<text x="214.7" y="70.1">15</text>
<text x="188.7" y="74.1">28</text>
<text x="194.4" y="75">GND</text>
<text x="203.3" y="75">ADC/DAC</text>
<text x="203.4" y="73">RXD/SDA</text>
<text x="214.7" y="72.1">16</text>
<text x="214.7" y="74.1">17</text>
<text x="149.1" y="100.5">1</text>
<text x="187.7" y="98.5">1</text>
<text x="187.7" y="96.5">2</text>
<text x="149.1" y="102.6">2</text>
<text x="149.1" y="104.6">3</text>
<text x="149.1" y="106.6">4</text>
<text x="157.8" y="102.6">6</text>
<text x="157.8" y="104.6">7</text>
<text x="157.8" y="106.6">8</text>
<text x="149.1" y="108.7">5</text>
<text x="157.8" y="108.7">9</text>
<text x="187.7" y="112.7">1</text>
<text x="187.7" y="110.7">2</text>
<text x="239.7" y="115.5">IN</text>
<text x="241.7" y="118.5">ADJ</text>
<text x="243.8" y="115.5">OUT</text>
</g>
<g font-size="1.4" fill="#808080">
<text x="52.3" y="61.8">DA1</text>
<text x="52.3" y="74.4">SN65HVD230</text>
</g>
</svg>
